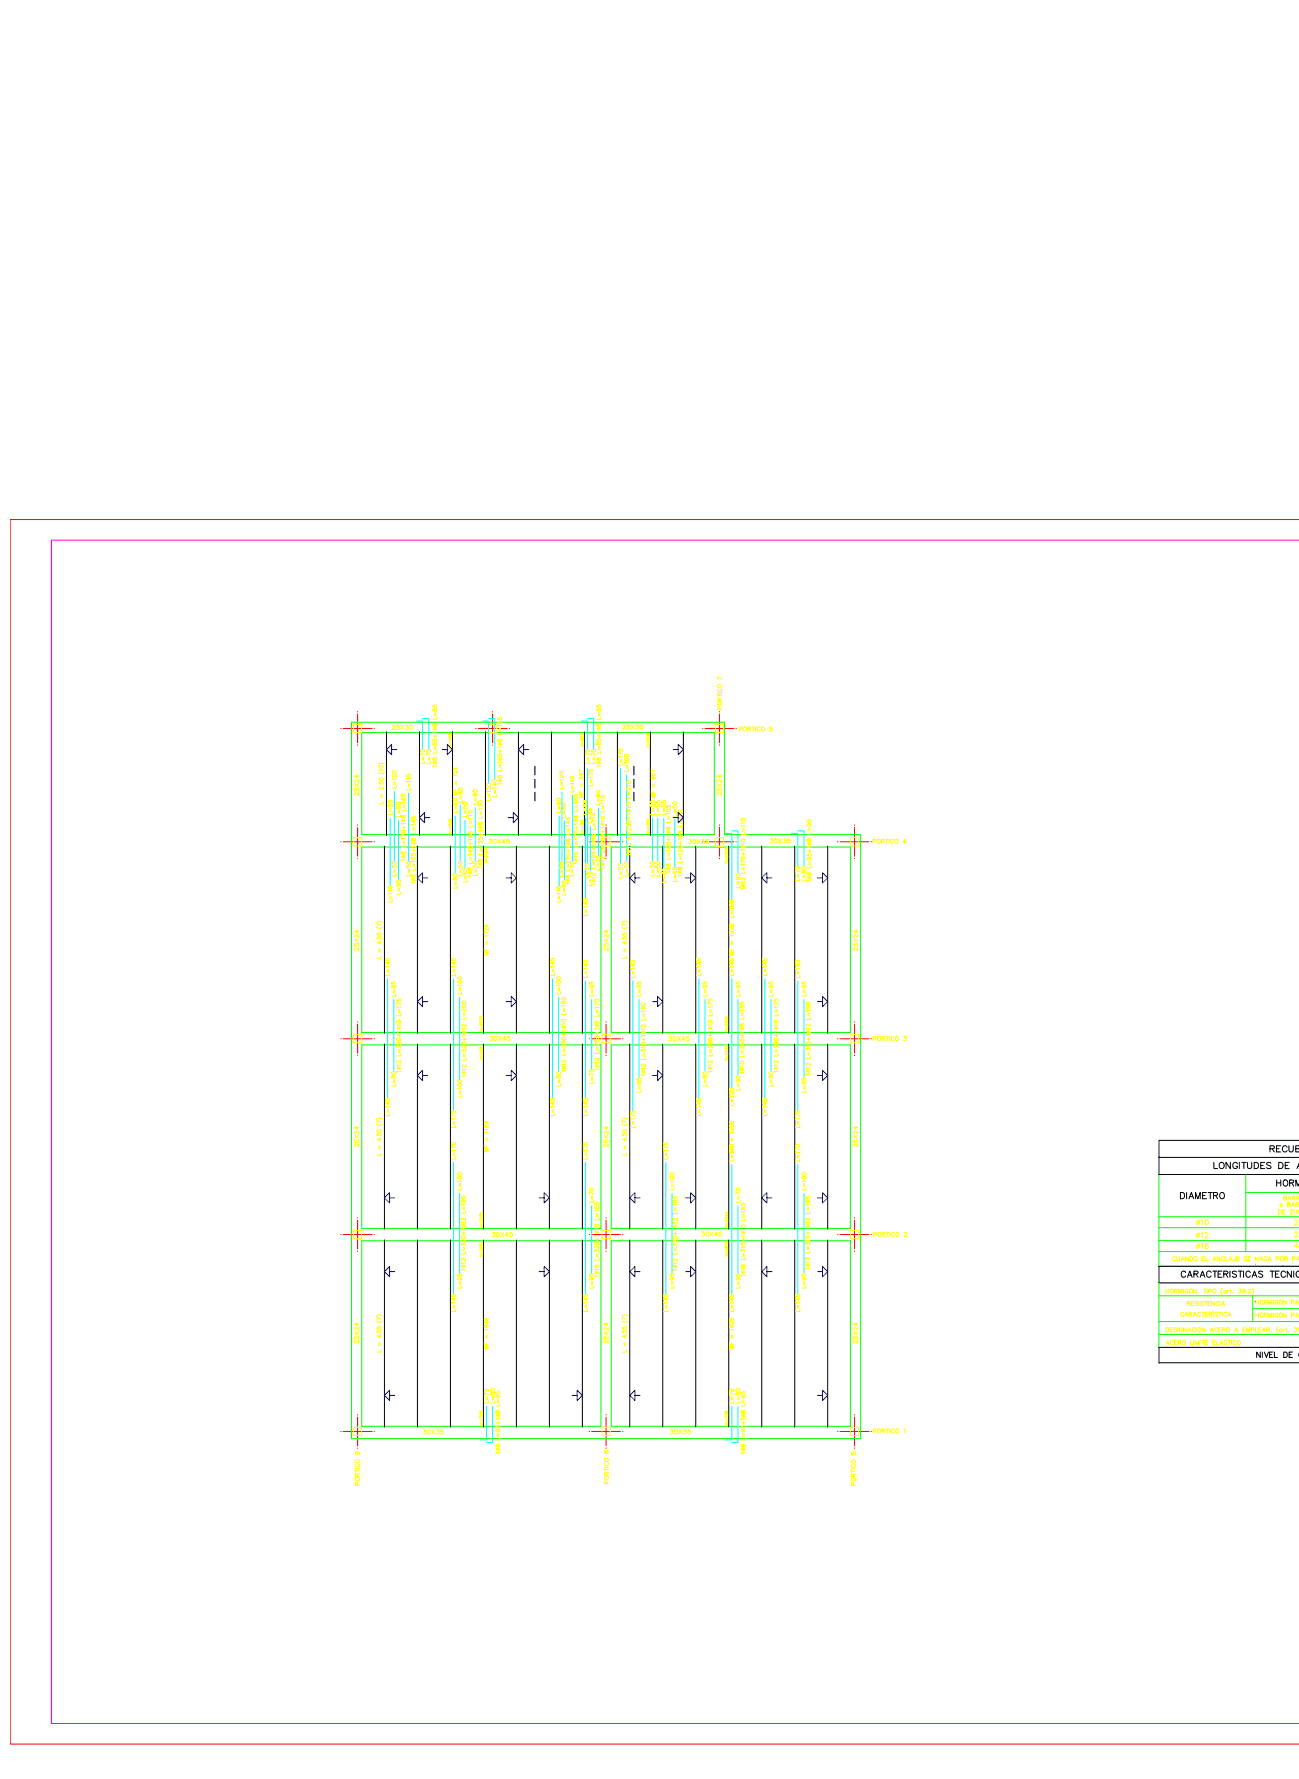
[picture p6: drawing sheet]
<svg xmlns="http://www.w3.org/2000/svg" width="630mm" height="863mm" viewBox="0 0 630 863" stroke-linecap="round" stroke-linejoin="round" font-family="sans-serif">
<g fill="none" stroke="#f00" stroke-width=".49">
<path d="M630 252h-625v594h625M165 353h.1M166 353h14M173 345h.1M173 346v14M181 353h1M231 353h.1M232 353h14M239 345h.1M239 346v14M247 353h.1M341 353h.1"/>
<path d="M342 353h14M349 346v14M173 361v1M239 361v1M349 361v1M165 408h.1M166 408h14M173 400h.1M173 401v14M173 416v1M181 408h1M286 408h.1"/>
<path d="M287 408h14M294 400h.1M294 401v14M294 416v1M302 408h.1M342 408h14M349 400h.1M349 401v14M349 416v1M357 408h.1M406 408h.1M407 408h14"/>
<path d="M414 400h.1M414 401v14M414 416v1M173 496h.1M173 497v14M294 496h.1M294 497v14M414 496h.1M414 497v14M165 504h.1M166 504h14M173 512h.1"/>
<path d="M181 504h1M286 504h.1M287 504h14M294 512h.1M302 504h.1M406 504h.1M407 504h14M414 512h.1M165 599h.1M166 599h14M173 591h.1M173 592v14"/>
<path d="M181 599h1M286 599h.1M287 599h14M294 591h.1M294 592v14M302 599h.1M406 599h.1M407 599h14M414 591h.1M414 592v14M173 607h.1M294 607h.1"/>
<path d="M414 607h.1M165 694h.1M166 694h14M173 686h.1M173 687v14M181 694h1M286 694h.1M287 694h14M294 686h.1M294 687v14M302 694h.1M406 694h.1"/>
<path d="M407 694h14M414 686h.1M414 687v14"/>
</g>
<g fill="none" stroke="#0f0" stroke-width=".49">
<path d="M170 350h181v55h66v293h-247zM237 355h-62v50h171v-50h-105M175 411h116v90h-116zM296 411h116v90h-116zM175 507h116v89h-116zM296 507h116v89h-116zM562 570v44M604 578h26M604 570v37M562 595h68M562 590h68M175 602h116v90h-116z"/>
<path d="M296 602h116v90h-116zM562 602h68M562 607h68M562 622v32M562 629h68M608 635h22M608 629v12M562 647h68M562 641h68"/>
</g>
<g fill="none" stroke="#ff0" stroke-width=".49">
<path d="M171 351h4v4h-4zM210 359l1 1a.7 .7 0 0 1 0-1 .7 .7 0 0 1 1 0 .7 .7 0 0 1 0 1M210 342v1h1a.7 .7 0 0 1 0-1 .7 .7 0 0 1 1 0 .7 .7 0 0 1 0 1M210 351v1l1-1h1v1h-1zM210 344v1h1a.7 .7 0 0 1 0-1 .7 .7 0 0 1 1 0 .7 .7 0 0 1-1 1zM210 353l2 1M210 357h2M211 346v1M211 356v2M212 355h-2M212 348v1h-2M237 351h4v4h-4z"/>
<path d="M241 350v1h1a.7 .7 0 0 1 0-1 .7 .7 0 0 1 1 0 .7 .7 0 0 1 0 1M241 348v1h1a.7 .7 0 0 1 0-1 .7 .7 0 0 1 1 0 .7 .7 0 0 1 0 1M242 359v1l1-2v1a.7 .7 0 0 1 0 1 .7 .7 0 0 1-1-1zM242 353v2M243 353v2M243 355v1h-2M243 352h-2h1M289 359l1 1a.7 .7 0 0 1 0-1 .7 .7 0 0 1 1 0 .7 .7 0 0 1 0 1M289 342v1h1a.7 .7 0 0 1 0-1 .7 .7 0 0 1 1 0 .7 .7 0 0 1 0 1M290 351v1l1-1v1zM290 344v1a.7 .7 0 0 1 1-1 .7 .7 0 0 1 0 1zM290 353l1 1"/>
<path d="M290 357h1M290 346v1M291 356v2M291 346v1M291 355h-2h1M291 348v1h-2M314 356h1h-1h1M314 360v1M315 360v1M315 359l-1 1M315 358l-1 1M315 357h-1v1"/>
<path d="M347 351h4v4h-4zM184 375h1h2M184 371l1-1 2 1M184 379v1h1a.7 .7 0 0 1 0-1 .7 .7 0 0 1 1 0 .7 .7 0 0 1-1 1M186 374h-2M210 368v1l1-1h1v1h-1zM210 360v1h1a.7 .7 0 0 1 0-1 .7 .7 0 0 1 1 1 .7 .7 0 0 1-1 0zM210 370h2M212 372h-2M212 364v1h-2M241 366v1h1a.7 .7 0 0 1 0-1 .7 .7 0 0 1 1 0 .7 .7 0 0 1 0 1M242 360l1 1"/>
<path d="M242 368a.9 .9 0 0 0 0 1 .9 .9 0 0 0 1-1h-1l1 1M242 364h1M242 371v1M243 364v1M243 371v1M243 373v1h-2M243 370h-2h1M243 362h-2l1 1M290 360v1a.7 .7 0 0 1 1-1 .7 .7 0 0 1 0 1zM314 361l1 1h-1M185 385v2M186 381h.1"/>
<path d="M186 389v1h-2M186 382v1l-2-1v1M195 385v1h1a.7 .7 0 0 1 0-1 .7 .7 0 0 1 1 0 .7 .7 0 0 1-1 1M197 399h-2v1M200 396v1a.7 .7 0 0 1 0-1 .7 .7 0 0 1 1 0 .7 .7 0 0 1 0 1M201 398v1l-1-1h2M228 398v2M229 398v2M232 399v1l1-1 1 1a.7 .7 0 0 1-1 0 .7 .7 0 0 1 0-1zM233 394v1M234 396v1h-2M276 398v1h-1h1"/>
<path d="M279 396v1l1-1v1zM279 398h1M279 390v2M280 390v2M280 400h-1M280 392v2h-1M282 399h1zM283 398h-1M292 399l1 1M293 398h-1v1M293 393v1h-1M304 393l2 1"/>
<path d="M304 397h2M305 384v2M305 396v2M306 395h-2M306 392h-2M306 386v1h-2M306 382v1l-2-1v1M306 381h-2v1M315 400v1l-1-1v1M325 398v1h-2M329 393v1h1a.7 .7 0 0 1 0-1 .7 .7 0 0 1 1 0 .7 .7 0 0 1 0 1M330 398v1"/>
<path d="M331 400v1h-2M331 397h-2M331 395h-2v1M361 399h-2l1 1M391 398v1h1a.7 .7 0 0 1 0-1 .7 .7 0 0 1 1 0 .7 .7 0 0 1 0 1M392 399l1 1h-2a1.1 1.1 0 0 1 2-1 1 1 0 0 1 0 2M171 406h4v4h-4zM195 413v1l1-1 1 1a.7 .7 0 0 1-1 0 .7 .7 0 0 1-1 0zM195 415l2 1M195 401h2M196 408v1M196 401v1"/>
<path d="M197 410v1h-2M197 407h-2M197 405h-2v1M200 414v1a.7 .7 0 0 1 0-1 .7 .7 0 0 1 1 0 .7 .7 0 0 1 0 1M200 407v1l1-1v1zM200 408l2 1M200 412h2M200 401v2M201 412v1M201 401v2M202 410h-2v1M202 403v1h-2"/>
<path d="M202 400h-2M227 404h1a.7 .7 0 0 1 0-1 .7 .7 0 0 1 1 1 .7 .7 0 0 1-1 1zM227 405l2 1M227 409h2M228 408v2M228 412v2l-1-1h2M229 415h-2M229 407h-2v1M229 400v1h-2M232 409v-1l1 1a.7 .7 0 0 1 1-1 .6 .6 0 0 1 0 1M232 406v1h1a.7 .7 0 0 1 0-1 .7 .7 0 0 1 1 0 .7 .7 0 0 1 0 1M232 401l2 1"/>
<path d="M232 405h2M233 404v2M234 413v1h-2M234 410h-2v1M234 403h-2M275 407v1l1-1v1zM275 409l1 1M275 413h1M275 402v1M276 412v2M276 402v1M276 411h-1"/>
<path d="M276 404v1h-1M276 400h-1v1M279 402h1M279 408v2M280 401v1M280 408v2M280 410v1h-1M280 407h-1M280 406l-1-1v1M282 403l1 1h-1M282 402v1M283 402v1"/>
<path d="M283 401l-1 1M283 400h-1v1M284 419v1h1a.7 .7 0 0 1 0-1 .7 .7 0 0 1 1 0 .7 .7 0 0 1-1 1M287 408l2 1M287 412h2M288 418v2M288 411v2M289 410h-2M289 407h-2M289 401v1h-2M292 408v-1l1-1v2M292 403h1"/>
<path d="M292 406h4v4h-4zM292 410v2M292 403v1M293 410v2M293 412v1h-1M293 408v1l-1-1v1M293 401h-1v1M304 401v-1l1 1a.7 .7 0 0 1 1-1 .6 .6 0 0 1 0 1M304 412l2 1M305 404v1M306 414h-2v1M306 411h-2v1"/>
<path d="M306 406v1h-2M306 402v1l-2-1v1M314 403l1 1h-1M314 402v1M315 402v1M315 401l-1 1M323 409l1 1a.7 .7 0 0 1 0-1 .7 .7 0 0 1 1 0 .7 .7 0 0 1 0 1M323 401v1l1-1 1 1a.7 .7 0 0 1-1 0zM323 403l2 1M323 407h2M324 414v1M324 406v2"/>
<path d="M325 414v1M325 416v1h-2M325 412h-2l1 1M325 405h-2l1 1M329 403v1l2-1v1h-1zM329 405l2 1M329 409h2M330 415v2M330 408v2M331 417v1h-2M331 414h-2v1M331 412v1l-2-1v1"/>
<path d="M331 407h-2M347 406h4v4h-4zM359 416l1 1a.7 .7 0 0 1 0-1 .7 .7 0 0 1 1 0 .7 .7 0 0 1 0 1M360 410l1 1M360 414h1M360 402v1M361 413v2M361 402v1M361 419h-2l1 1M361 418l-2-1v1M361 412h-2l1 1M361 409h-2l1 1"/>
<path d="M361 404v1h-2M361 401h-2h1M391 414v1h1a.7 .7 0 0 1 0-1 .7 .7 0 0 1 1 0 .7 .7 0 0 1 0 1M392 407v1a.7 .7 0 0 1 1-1 .7 .7 0 0 1 0 1zM392 409l1 1M392 413h1M392 416h1l-1 1h-1a1.1 1.1 0 0 1 2-1 .9 .9 0 0 1 0 1M392 401v2M393 412v2M393 401v2M393 411h-2h1M393 403v2h-2"/>
<path d="M412 406h4v4h-4zM202 428h-2v1M272 436v2h-2M329 421v1l1-1h1v1h-1zM329 423h2M331 425h-2M360 421v1M361 421v1M183 450h1h2M183 447h1h2M183 454v1h1a.6 .6 0 0 1 0-1 .6 .6 0 0 1 1 0 .7 .7 0 0 1-1 1M183 453l1 1a.7 .7 0 0 1 0-1 .7 .7 0 0 1 1 0 .7 .7 0 0 1-1 1"/>
<path d="M184 457v1l-1-1h2M185 456h.1M185 449l-2-1v1M236 457v1M236 448v2l-1-1h2M237 454h-2M237 453l-2-1v1M237 450v1l-2-1v1M302 450h1h2M302 447h1h2M302 454v1h1a.6 .6 0 0 1 0-1 .6 .6 0 0 1 1 0 .7 .7 0 0 1-1 1M302 453l1 1a.7 .7 0 0 1 0-1 .7 .7 0 0 1 1 0 .7 .7 0 0 1-1 1"/>
<path d="M303 457v1l-1-1h2M304 456h.1M304 449l-2-1v1M184 460v2M185 464v1h-2M235 460v1h2M236 461h.1M237 462h-2l2 1h-2h2M303 460v2M304 464v1h-2M193 498l1 1M193 490v1"/>
<path d="M194 490v1M194 497h-2l1 1M194 492v1h-2M194 488h-2l1 1M194 487l-2-1v1M225 491v2M226 499h-2M226 497v1l-1-1h-1l1 1M226 493v1h-2M226 489v2l-1-2-1 1h1M233 499l1 1h-1M233 496h1"/>
<path d="M233 498v1M234 498v1M234 497v1l-1-1v1M234 495l-1-1v1M273 486v1l1-1v1zM273 498l1 1M273 489v2M274 489v2M274 500h-2h1M274 497h-2h1M274 491v1h-2M274 488h-2h1"/>
<path d="M289 495v1l1-1v1zM289 497l1 1M289 490v1M290 490v1M290 499h-2l1 1M290 492v1h-2M290 489h-2h1M290 487l-2-1v2M312 488v1h-1a.9 .9 0 0 1 1-1 .9 .9 0 0 1 1 1M312 492v1M313 499h-2v1M313 497v1l-2-1v1h1"/>
<path d="M313 494v1h-2M313 490h-2v1M344 498l1 1M344 490v1M345 490v1M345 497h-2l1 1M345 492v1h-2M345 488h-2l1 1M345 487l-2-1v1M359 486v1h1a.7 .7 0 0 1 0-1 .7 .7 0 0 1 1 0 .7 .7 0 0 1-1 1M359 497v1l1-1h1v1h-1zM359 488v1h1a.7 .7 0 0 1 0-1 .7 .7 0 0 1 1 0 .7 .7 0 0 1-1 1z"/>
<path d="M359 499h2M360 491v2M361 493v1h-2M361 490h-2M375 485v1h1a.7 .7 0 0 1 0-1 .7 .7 0 0 1 1 0 .7 .7 0 0 1 0 1M376 498l1 1M376 490v1M377 490v1M377 497h-2l1 1M377 492v1h-2M377 488h-2l1 1M377 487l-2-1v1"/>
<path d="M391 500l2 1M392 488a.6 .6 0 0 1 0 1 .7 .7 0 0 1-1-1 1 1 0 0 1 1 0 1 1 0 0 1 1 1M392 491v2M393 499h-2M393 497v1l-1-1h-1l1 1M393 493v1h-2M393 490h-2v1M171 502h4v4h-4zM193 502h1M193 505l1 1-1 1-1-1a1.1 1.1 0 0 1 2-1 1 1 0 0 1 0 2M193 509v2M194 501v2"/>
<path d="M194 509v2M194 517h-2h1M194 514v2l-1-2-1 1 1 1M194 511v1h-2M194 507v1l-1-1-1 1h1M194 500h-2l1 1M224 510v-1l1 1a.7 .7 0 0 1 1-1 .6 .6 0 0 1 0 1M224 520l2 1M224 500l2 1M224 504h2M225 511v2M225 503v2"/>
<path d="M226 519h-2M226 516v2l-1-1h-1l1 1M226 513v1h-2M226 507v2l-1-2-1 1h1M226 502h-2v1M233 513h1l-1 1M233 508v1l1-1h-1l1 1M233 512v1M234 512v1M234 510v1l-1-1v1M234 509l-1 1M234 507h-1v1"/>
<path d="M273 517l1 1M273 502h1M273 505a.6 .6 0 0 1 0 1 .7 .7 0 0 1-1-1 1 1 0 0 1 2 0 1 1 0 0 1 0 1M273 509v1M274 501v2M274 509v1M274 519h-2l1 1M274 516h-2l1 1M274 514v1l-1-1h-1l1 1M274 511v1h-2M274 507v1l-1-1h-1l1 1M288 503l1 1a.7 .7 0 0 1 0-1 .7 .7 0 0 1 1 0 .7 .7 0 0 1 0 1"/>
<path d="M289 504v1l1-1v1zM289 501h1M289 508v1M290 500v2M290 508v1M290 515h-2l1 1M290 513v1l-1-1-1 1h1M290 510v1h-2M290 506v1l-1-1h-1l1 1M292 502h4v4h-4zM311 510v-1h1a.7 .7 0 0 1 1 0 .7 .7 0 0 1 0 1M311 506v1h1a.7 .7 0 0 1 0-1 .7 .7 0 0 1 1 0 .7 .7 0 0 1 0 1"/>
<path d="M311 519l2 1M311 500l2 1M311 504h2M312 511v1M312 503v2M313 518h-2v1M313 516v1l-2-1v1h1M313 513v1h-2M313 508h-2M313 502h-2v1M344 502h1M344 505l1 1-1 1-1-1a1.1 1.1 0 0 1 2-1 1 1 0 0 1 0 2"/>
<path d="M344 509v2M345 501v2M345 509v2M345 517h-2h1M345 514v2l-1-2-1 1 1 1M345 511v1h-2M345 507v1l-1-1-1 1h1M345 500h-2l1 1M359 504v1h1a.7 .7 0 0 1 0-1 .7 .7 0 0 1 1 0 .7 .7 0 0 1-1 1M359 518l2 1M359 506a.9 .9 0 0 0 1 1 .9 .9 0 0 0 1-1 .6 .6 0 0 0-1 0 .6 .6 0 0 0 0 1M359 503h2"/>
<path d="M360 509v2M360 502v1M361 517h-2v1M361 512v1h-2M361 507v2l-2-1v1M361 501h-2M376 518l1 1M376 502h1M376 505l1 1-1 1-1-1a1.1 1.1 0 0 1 2-1 1 1 0 0 1 0 2M376 509v2M377 501v2M377 509v2"/>
<path d="M377 520h-2h1M377 517h-2h1M377 514v2l-1-2-1 1 1 1M377 511v1h-2M377 507v1l-1-1-1 1h1M377 500h-2l1 1M391 510v-1h1a.7 .7 0 0 1 1 0 .7 .7 0 0 1 0 1M391 505v1h1a.7 .7 0 0 1 0-1 .7 .7 0 0 1 1 1M391 519l2 1M391 504h2M392 510v2M392 503v2"/>
<path d="M393 518h-2M393 516v1l-1-1h-1l1 1M393 512v2h-2M393 507h-2v1M393 502h-2M412 502h4v4h-4zM183 545l1 1 2-1M183 543l1-1 2 1M183 550v1h1a.6 .6 0 0 1 0-1 .6 .6 0 0 1 1 0 .7 .7 0 0 1-1 1M184 556v1M184 552v1h-1h2M185 552h.1"/>
<path d="M185 559v1h-2M185 544l-2-1v2M235 555v1h2M235 546v1h1a.6 .6 0 0 1 0-1 .6 .6 0 0 1 1 0 .7 .7 0 0 1-1 1zM236 544v1h-1v-1a1 1 0 0 1 1 0 1 1 0 0 1 1 1M236 552v1M236 556h.1M237 557h-2l2 1h-2h2M237 549h-2v1M237 548h-2M302 545l1 1 2-1M302 543l1-1 2 1"/>
<path d="M302 550v1h1a.6 .6 0 0 1 0-1 .6 .6 0 0 1 1 0 .7 .7 0 0 1-1 1M303 556v1M303 552v1h-1h2M304 552h.1M304 559v1h-2M304 544l-2-1v2M171 597h4v4h-4zM224 580v1h1a.7 .7 0 0 1 0-1 .7 .7 0 0 1 1 0 .7 .7 0 0 1-1 1M224 594l2 1M224 598h2M224 582l1 1h-1a.9 .9 0 0 1 1-1 .9 .9 0 0 1 0 1M225 585v2"/>
<path d="M225 597v2M226 596h-2v1M226 593h-2M226 591v1l-2-1v1M226 587v1h-2M226 584h-2v1M233 594l1 1h-1M233 593v1M234 593v1M234 592h-1M234 590v1l-1-1v1M234 588h-1v1"/>
<path d="M289 597l1 1M289 588v2M290 588v2M290 599h-2l1 1M290 596h-2l1 1M290 591v1h-2M290 587h-2l1 1M292 597h4v4h-4zM326 580v1h1a.7 .7 0 0 1 0-1 .7 .7 0 0 1 1 1 .7 .7 0 0 1 0 1M327 594l1 1M327 598h1M327 582a.6 .6 0 0 1 0 1 .6 .6 0 0 1-1 0 1.1 1.1 0 0 1 2-1 1 1 0 0 1 0 1"/>
<path d="M327 586v1M328 597v2M328 586v1M328 596h-2l1 1M328 593h-2l1 1M328 591v1l-1-1h-1l1 1M328 588v1h-2M328 584h-2l1 1M360 598h1M360 586a.9 .9 0 0 0 0 1 .9 .9 0 0 0 1-1h-1l1 1M360 589v1M361 589v1"/>
<path d="M361 599h-2l1 1M361 596h-2l1 1M361 591v1h-2M361 588h-2h1M391 600l1 1a.7 .7 0 0 1 0-1 .7 .7 0 0 1 1 0 .7 .7 0 0 1-1 1M391 580v1h1a.7 .7 0 0 1 0-1 .7 .7 0 0 1 1 1 .7 .7 0 0 1-1 1M391 594l2 1M391 598h2M391 582h1a.6 .6 0 0 1 0 1 .6 .6 0 0 1-1 0 1 1 0 0 1 1-1 1 1 0 0 1 1 1M392 585v2M392 597v2M393 596h-2v1"/>
<path d="M393 593h-2M393 591v1l-2-1v1M393 587v2h-2M393 584h-2v1M412 597h4v4h-4zM582 592l-1 2M582 598l-1 2M583 592v2M583 598v2M585 598h1l-2 2h2M620 587h1v2h-1zM622 588h1"/>
<path d="M623 587h-1v2h1M626 587h1l-1 2h1M628 587v2h1v-2M628 592h1l-1 2h2M628 598l1-1v1l-1 2h2M630 587v2M224 604v-1l1 1v-1a.7 .7 0 0 1 1 0 .7 .7 0 0 1-1 1M224 614l2 1M225 605v2M226 613h-2M226 610v2l-2-2v1v1M226 607v1h-2"/>
<path d="M226 601v1l-2-1v1M233 609h1l-1 1M233 605h1v1M233 604h1M233 607v1M234 607v1M234 606v1l-1-1v1M234 603l-1-1v1M288 607v-1l1 1a.7 .7 0 0 1 1-1 .6 .6 0 0 1 0 1M289 614a.9 .9 0 0 0 0 1 .9 .9 0 0 0 1-1h-1l1 1M289 601h1M289 608v2"/>
<path d="M290 600v2M290 608v2M290 610v1h-2M290 604v2l-1-2-1 1 1 1M326 604v-1l1 1a.7 .7 0 0 1 1-1 .6 .6 0 0 1 0 1M327 614l1 1M327 605v2M328 605v2M328 613h-2h1M328 611v1l-1-1h-1l1 1M328 607v1h-2M328 601v2l-1-2-1 1 1 1"/>
<path d="M359 607v-1l1 1v-1a.7 .7 0 0 1 1 0 .7 .7 0 0 1 0 1M359 603v1h1a.7 .7 0 0 1 0-1 .7 .7 0 0 1 1 0 .7 .7 0 0 1 0 1M360 613v1a.9 .9 0 0 0 1 0h-1h1M360 601h1M360 608v2M361 601v1M361 608v2M361 610v1h-2M361 605h-2h1M391 604v-1h1a.6 .6 0 0 1 1 0 .7 .7 0 0 1-1 1M391 613l2 1M392 605v1"/>
<path d="M393 612h-2v1M393 610v1l-2-1v1M393 607v1h-2M393 602h-2M570 610a.7 .7 0 0 0-1 0 .8 .8 0 0 0 0 1 .8 .8 0 0 0 1 0M571 610v2l1-1v-1M573 612l1-2v2M573 611h1M576 610v2l-1-2v2M577 610h1v1l-1 1zM582 603l-1 3M583 604v-1v3"/>
<path d="M583 610h1M584 610h-1v2h1M585 610v2h1M586 604v-1a1.1 1.1 0 0 0-2 1 1.1 1.1 0 0 0 2 1 .8 .8 0 0 0 0-1 .8 .8 0 0 0-1 1M588 612l1-2 1 2M589 611h1M592 610v2l-2-2v2M594 610a.7 .7 0 0 0-1 0 .7 .7 0 0 0-1 0 .8 .8 0 0 0 1 1 .8 .8 0 0 0 1 0M594 610v2h2M596 612l1-2 1 2M596 611h1M599 610v1h-1"/>
<path d="M600 610h1M601 610h-1v2h1M605 610h-2l2 1-1 1-1-1M605 610h1M607 610h-2v2h2M609 610h1M609 610v2M610 610v2M611 612l1-2 1 2M611 611h1M615 610a.7 .7 0 0 0-1 0 .7 .7 0 0 0-1 0 .8 .8 0 0 0 0 1 .8 .8 0 0 0 1 0M615 612l1-2 1 2"/>
<path d="M615 611h1M619 611l1-1h-1v2M623 610h1h-1v2M624 610v2M627 611l1-1h-1v2M629 611h1M630 605h-2l1-2v2M630 611v-1l-1 2M183 638h1h2M185 640l-2-1v1M235 639v1a.9 .9 0 0 0 1 0 .9 .9 0 0 0 1 0h-1M302 638h1h2"/>
<path d="M304 640l-2-1v1M566 625v2M566 626h1M567 625v2M570 626h1v-1h-1v2M570 626l1 1M572 627v-2l1 2v-2v2M574 625v2M574 637a.7 .7 0 0 0-1-1 .7 .7 0 0 0 0 1 .8 .8 0 0 0 0 1 .8 .8 0 0 0 1 0M575 638v-2l1 2M575 638h1M576 632h1v-1h-1v2"/>
<path d="M576 626a.7 .7 0 0 0-1-1 .7 .7 0 0 0 0 1 .8 .8 0 0 0 0 1 .8 .8 0 0 0 1 0M576 632l1 1M577 637h1l-1-1v2M577 637l1 1M578 632h1M579 638l1-2v2M579 631h-1v2h1M579 638h1M580 625v2l-1-2v2M581 632h-1l1 1h-1M581 627h.1M581 631v2"/>
<path d="M582 637a.7 .7 0 0 0-1-1 .7 .7 0 0 0 0 1 .8 .8 0 0 0 0 1 .8 .8 0 0 0 1 0M583 636h1M584 632h-2l2 1h-1h-1M584 636v2M584 625h1M584 631h1M584 625v2M585 637h.1M585 631v2M586 625v2M586 636h-1v2h1M586 632h1"/>
<path d="M586 626h1l1-1h-2v2M586 637h2l-2-1v2M587 631h-1v2h1M587 637l1 1M589 636l-1 2M589 631v2l-1-2v2M591 637h-2l2 1h-1h-1M591 636h1M591 632a.7 .7 0 0 0-1-1 .7 .7 0 0 0 0 1 .7 .7 0 0 0 0 1 .7 .7 0 0 0 1 0M592 631v2M592 636v2M593 633v-2l1 2"/>
<path d="M593 633h1M593 636v2M593 625l-1 1 1 2M595 626a.6 .6 0 0 0-1 0 .6 .6 0 0 0 0 1 .6 .6 0 0 0 1 0M595 626v1M595 637a.7 .7 0 0 0-1-1 .7 .7 0 0 0 0 1 .8 .8 0 0 0 0 1 .8 .8 0 0 0 1 0M596 638v-2l1 2M596 638h1M596 626l-1 1M597 626h.1M597 625v2M598 627h.1"/>
<path d="M601 625h1l-1 1a.7 .7 0 0 1 1 1 .7 .7 0 0 1-1 0M604 626a.6 .6 0 0 1-1 0 .6 .6 0 0 1 1 0v1h-1M605 627h.1M606 626v-1l1 1-2 1h2M607 625l1 1-1 2M609 637v2M609 638h1M610 637v2M613 638l2-1h-2v2M614 638l1 1M615 639v-2l1 2 1-2v2M618 637v2"/>
<path d="M620 637a.7 .7 0 0 0-1 0 .7 .7 0 0 0-1 1 .7 .7 0 0 0 1 1 .7 .7 0 0 0 1-1h-1M624 637v2l-2-2v2M626 638h2v-1h-2v2M628 639l1-2 1 2M629 638h1M183 641h1h2M183 645v1h1a.7 .7 0 0 1 0-1 .7 .7 0 0 1 1 0 .7 .7 0 0 1-1 1M183 644l1 1a.6 .6 0 0 1 0-1 .6 .6 0 0 1 1 0 .7 .7 0 0 1-1 1M184 651v2M184 648v1l-1-1h2M185 647h.1M185 655v1h-2"/>
<path d="M235 651v1h2M235 643v1h1a.7 .7 0 0 1 0-1 .7 .7 0 0 1 1 0 .7 .7 0 0 1-1 1zM236 648v1M236 652h.1M236 641v1l-1-1h2M237 653h-2l2 1h-2h2M237 645h-2M302 641h1h2M302 645v1h1a.7 .7 0 0 1 0-1 .7 .7 0 0 1 1 0 .7 .7 0 0 1-1 1M302 644l1 1a.6 .6 0 0 1 0-1 .6 .6 0 0 1 1 0 .7 .7 0 0 1-1 1M303 651v2M303 648v1l-1-1h2"/>
<path d="M304 647h.1M304 655v1h-2M566 644h1v2h-1zM568 645h.1M569 644h-1v2h1M571 644h-2l2 1-1 1h-1M571 644v2M573 644a.7 .7 0 0 0-1 1 .8 .8 0 0 0 0 1 .8 .8 0 0 0 1 0v-1M575 644v2l-1-2v2M576 646l1-2 1 2M576 645h1M580 644a.7 .7 0 0 0-1 0 .7 .7 0 0 0-1 1 .8 .8 0 0 0 1 1 .8 .8 0 0 0 1 0"/>
<path d="M580 644v2M584 644v2l-1-2v2M587 646l1-2 1 2M587 645h1M591 644a.7 .7 0 0 0-1 0 .7 .7 0 0 0-1 1 .8 .8 0 0 0 0 1 .8 .8 0 0 0 1 0h1M591 645h1M592 644h-1v2h1M593 645l1-1h-1v2M594 645v1M599 646l1-2v2M599 645h1M603 645h1"/>
<path d="M604 644h-1v2h1M605 646v-2v2l1-2v2M607 645h1v-1h-1v2M609 644v2h1M611 645h.1M612 644h-1v2h1M612 646l1-2 1 2M613 645h1M614 645l2-1h-2v2M615 645l1 1M617 646h.1M620 644l-1 1 1 2"/>
<path d="M622 645a.6 .6 0 0 0-1 0 .6 .6 0 0 0 0 1 .6 .6 0 0 0 1 0M622 645v1M623 645h-1M624 645h.1M624 644v2M625 646h.1M628 644h1l-1 1a.7 .7 0 0 1 1 1 .7 .7 0 0 1-1 0M630 644v2M171 692h4v4h-4zM233 690l1 1h-1M233 685l1-1v1zM233 689v1"/>
<path d="M234 686v1l-1-1h1M234 689v1M234 688l-1 1M234 687h-1v1M240 692v1h1a.7 .7 0 0 1 0-1 .7 .7 0 0 1 1 0 .7 .7 0 0 1 0 1M241 684v1a.7 .7 0 0 1 1-1 .7 .7 0 0 1 0 1zM241 686l1 1M241 690h1M241 693l1 1h-1h-1a1.1 1.1 0 0 1 2-1 .9 .9 0 0 1 0 1M241 695v2M242 689v2M242 695v2"/>
<path d="M242 697v1h-2M242 688h-2l1 1M292 692h4v4h-4zM359 692v1h1a.7 .7 0 0 1 0-1 .7 .7 0 0 1 1 0 .7 .7 0 0 1 0 1M360 684v1a.7 .7 0 0 1 1-1 .7 .7 0 0 1 0 1zM360 686l1 1M360 690h1M360 693l1 1h-1h-1a1.1 1.1 0 0 1 2-1 .9 .9 0 0 1 0 1M360 695v2M361 689v2M361 695v2M361 697v1h-2"/>
<path d="M361 688h-2l1 1M412 692h4v4h-4zM241 701v1a.7 .7 0 0 1 1-1 .7 .7 0 0 1 0 1zM241 703h1M242 705h-2h1M360 701v1a.7 .7 0 0 1 1-1 .7 .7 0 0 1 0 1zM360 703h1M361 705h-2h1"/>
<circle cx="211" cy="353" r=".7"/>
<circle cx="290" cy="353" r=".7"/>
<circle cx="185" cy="378" r=".9"/>
<circle cx="185" cy="372" r=".9"/>
<circle cx="242" cy="361" r=".7"/>
<circle cx="305" cy="379" r=".9"/>
<circle cx="271" cy="388" r=".8"/>
<circle cx="279" cy="398" r=".6"/>
<circle cx="292" cy="397" r=".8"/>
<circle cx="292" cy="400" r=".6"/>
<circle cx="305" cy="390" r=".9"/>
<circle cx="305" cy="399" r=".9"/>
<circle cx="305" cy="393" r=".7"/>
<circle cx="314" cy="399" r=".6"/>
<circle cx="360" cy="398" r=".9"/>
<circle cx="196" cy="403" r=".9"/>
<circle cx="196" cy="416" r=".6"/>
<circle cx="201" cy="409" r=".6"/>
<circle cx="228" cy="411" r=".9"/>
<circle cx="228" cy="406" r=".6"/>
<circle cx="233" cy="401" r=".7"/>
<circle cx="275" cy="415" r=".8"/>
<circle cx="276" cy="409" r=".6"/>
<circle cx="279" cy="414" r=".8"/>
<circle cx="279" cy="404" r=".8"/>
<circle cx="288" cy="405" r=".8"/>
<circle cx="288" cy="408" r=".6"/>
<circle cx="292" cy="405" r=".8"/>
<circle cx="305" cy="410" r=".9"/>
<circle cx="305" cy="413" r=".7"/>
<circle cx="319" cy="419" r=".9"/>
<circle cx="324" cy="411" r=".9"/>
<circle cx="324" cy="404" r=".7"/>
<circle cx="330" cy="411" r=".9"/>
<circle cx="330" cy="405" r=".6"/>
<circle cx="360" cy="408" r=".9"/>
<circle cx="360" cy="411" r=".6"/>
<circle cx="392" cy="409" r=".6"/>
<circle cx="193" cy="496" r=".9"/>
<circle cx="193" cy="499" r=".6"/>
<circle cx="225" cy="488" r=".9"/>
<circle cx="225" cy="486" r=".9"/>
<circle cx="233" cy="493" r=".6"/>
<circle cx="273" cy="484" r=".9"/>
<circle cx="273" cy="495" r=".9"/>
<circle cx="273" cy="498" r=".6"/>
<circle cx="289" cy="498" r=".6"/>
<circle cx="312" cy="487" r=".9"/>
<circle cx="344" cy="496" r=".9"/>
<circle cx="344" cy="499" r=".6"/>
<circle cx="360" cy="499" r=".7"/>
<circle cx="376" cy="496" r=".9"/>
<circle cx="376" cy="499" r=".6"/>
<circle cx="392" cy="487" r=".9"/>
<circle cx="193" cy="504" r=".9"/>
<circle cx="225" cy="506" r=".9"/>
<circle cx="225" cy="501" r=".6"/>
<circle cx="273" cy="504" r=".9"/>
<circle cx="312" cy="520" r=".6"/>
<circle cx="312" cy="501" r=".7"/>
<circle cx="344" cy="504" r=".9"/>
<circle cx="360" cy="515" r=".9"/>
<circle cx="360" cy="519" r=".6"/>
<circle cx="376" cy="504" r=".9"/>
<circle cx="392" cy="500" r=".6"/>
<circle cx="392" cy="520" r=".6"/>
<circle cx="225" cy="520" r=".6"/>
<circle cx="184" cy="549" r=".9"/>
<circle cx="303" cy="549" r=".9"/>
<circle cx="225" cy="595" r=".6"/>
<circle cx="233" cy="589" r=".6"/>
<circle cx="289" cy="595" r=".9"/>
<circle cx="289" cy="598" r=".6"/>
<circle cx="327" cy="595" r=".6"/>
<circle cx="360" cy="595" r=".9"/>
<circle cx="360" cy="598" r=".7"/>
<circle cx="392" cy="595" r=".6"/>
<circle cx="581" cy="593" r=".8"/>
<circle cx="581" cy="599" r=".8"/>
<circle cx="585" cy="593" r="1.1"/>
<circle cx="225" cy="600" r=".9"/>
<circle cx="225" cy="614" r=".6"/>
<circle cx="289" cy="603" r=".9"/>
<circle cx="327" cy="600" r=".9"/>
<circle cx="327" cy="614" r=".6"/>
<circle cx="392" cy="614" r=".6"/>
<circle cx="580" cy="610" r=".9"/>
<circle cx="581" cy="604" r=".8"/>
<circle cx="622" cy="610" r=".9"/>
<circle cx="568" cy="626" r=".9"/>
<circle cx="578" cy="626" r=".9"/>
<circle cx="589" cy="626" r=".9"/>
<circle cx="612" cy="638" r=".9"/>
<circle cx="621" cy="638" r=".9"/>
<circle cx="582" cy="645" r=".9"/>
<circle cx="596" cy="645" r=".9"/>
<circle cx="241" cy="687" r=".6"/>
<circle cx="360" cy="687" r=".6"/>
<circle cx="241" cy="703" r=".7"/>
<circle cx="360" cy="703" r=".7"/>
</g>
<g fill="none" stroke="#000" stroke-width=".49">
<path d="M187 355v50M203 355v50M219 355v50M235 355v50M251 355v50M267 355v50M283 355v50M299 355v50M315 355v50M331 355v50M259 372v4M259 378v4"/>
<path d="M307 378v4M259 384v4M307 384v4M186 410v91M202 410v91M218 410v91M234 410v91M250 410v91M266 410v91M282 410v91M305 410v91M321 410v91"/>
<path d="M337 410v91M353 410v91M369 410v91M385 410v91M401 410v91M186 506v90M202 506v90M218 506v90M234 506v90M250 506v90M266 506v90M282 506v90"/>
<path d="M305 506v90M321 506v90M337 506v90M353 506v90M369 506v90M385 506v90M401 506v90M616 557h2v-1h-2v3M617 557l1 2M619 557h1M621 556h-2v3h2M624 556a1.3 1.3 0 0 0-1 0 1.3 1.3 0 0 0-1 2 1.2 1.2 0 0 0 1 1 1.2 1.2 0 0 0 1-1"/>
<path d="M625 556v2l1 1 1-1v-2M630 557h.1M630 553h-68v17h68M630 556h-2v3h2M630 557h-2M562 561h68M589 564v3h2M597 564v3l-2-3v3M600 565a1.2 1.2 0 0 0-1-1 1.2 1.2 0 0 0-1 1 1.3 1.3 0 0 0 0 2 1.3 1.3 0 0 0 2-1h-1M601 564v3M602 564h2M603 564v3"/>
<path d="M605 564v2l1 1 1-1v-2M608 564h1a1.6 1.6 0 0 1 1 1 1.6 1.6 0 0 1-1 2h-1zM611 565h2M613 564h-2v3h2M616 564h-2l2 2v1l-2-1M619 572v3M619 574h2M620 564h1a1.6 1.6 0 0 1 1 1 1.6 1.6 0 0 1-1 2h-1zM621 572v3M623 565h2M625 564h-2v3h2M626 574h1v-1l-1-1v3"/>
<path d="M627 574l1 1M630 566h.1M630 574v1l-1-3v3M630 564l-1 3M186 601v91M202 601v91M218 601v91M234 601v91M250 601v91M266 601v91M282 601v91M305 601v91"/>
<path d="M321 601v91M337 601v91M353 601v91M369 601v91M385 601v91M401 601v91M575 617a1.1 1.1 0 0 0-1 0 1.1 1.1 0 0 0-1 1 1.1 1.1 0 0 0 1 2 1.1 1.1 0 0 0 1-1M576 620l1-3 1 3M576 619h2M579 618h2v-1h-2v3M580 618l1 2M582 620l1-3 1 3"/>
<path d="M583 619h1M587 617a1.1 1.1 0 0 0-1 0 1.1 1.1 0 0 0-1 1 1.1 1.1 0 0 0 1 2 1.1 1.1 0 0 0 1-1M588 617h2M589 617v3M591 618h1M593 617h-2v3h2M594 618h1v-1h-1v3M595 618l1 2M597 617v3M600 617h-1h-1l2 2-1 1-1-1M601 617h2M602 617v3"/>
<path d="M603 617v3M606 617a1.1 1.1 0 0 0-1 0 1.1 1.1 0 0 0-1 1 1.1 1.1 0 0 0 1 2 1.1 1.1 0 0 0 1-1M607 620l1-3 2 3M608 619h1M612 617h-2l2 2v1l-2-1M616 617h2M617 617v3M619 618h1M620 617h-1v3h1M623 617a1.1 1.1 0 0 0-1 0 1.1 1.1 0 0 0-1 1 1.1 1.1 0 0 0 1 2 1.1 1.1 0 0 0 1-1M626 617v3l-2-3v3M628 617v3"/>
<path d="M630 617a1.5 1.5 0 0 0-1 1 1.5 1.5 0 0 0 1 2M630 614h-68v8h68M611 656v2l-1-2v2M612 656v2M613 656l1 2 1-2M616 657h1M617 656h-1v2h1M618 656v2h2M623 656h1a1.4 1.4 0 0 1 0 1 1.4 1.4 0 0 1 0 1h-1zM625 657h1M627 656h-2v2h2M630 657v1"/>
<path d="M630 654h-68v7h68"/>
<circle cx="593" cy="565" r="1.4"/>
<circle cx="624" cy="574" r="1.4"/>
</g>
<g fill="none" stroke="#0ff" stroke-width=".49">
<path d="M202 350h3v14M205 349h3v15M234 350h3v30M237 349h3v29M282 350h3v14M285 349h3v15M285 373v46M301 373v46M304 376v42M189 397v33M191 384v34M193 398v29"/>
<path d="M198 385v33M221 396v28M223 391v27M226 398v23M231 392v26M271 396v34M273 384v34M274 398v29M278 386v32M284 397v39M290 392v23M316 397v21"/>
<path d="M319 397v21M322 397v24M327 398v23M286 401v22M352 404h3v33M355 403h3v21M384 404h3v16M387 403h3v17M188 475v58M220 475v64M268 475v58M284 476v57"/>
<path d="M307 476v63M339 475v58M355 475v53M371 475v58M387 476v63M191 485v35M223 484v40M271 484v36M287 485v34M310 485v38M342 485v35M358 485v37"/>
<path d="M374 485v35M390 485v38M220 564v64M223 579v39M284 564v64M323 564v64M326 579v39M355 565v63M387 565v63M390 579v39M287 585v33M358 585v33"/>
<path d="M630 614h-68h68M236 682v16h-3M239 682v18h-3M355 682v16h-3M358 682v18h-3"/>
</g>
<g fill="none" stroke="#00f" stroke-width=".49">
<path d="M190 364v-3l-3 3 3 2v-2h2M214 364h3v-3l2 3-2 2v-2M254 364v-3l-3 3 3 2v-2h2M326 364h3v-3l2 3-2 2v-2M206 397v-3l-3 3 3 2v-2h2M246 397h3v-3l2 3-2 2v-2M326 397h3v-3l2 3-2 2v-2M205 426v-3l-3 3 3 2v-2h2M245 426h3v-3l2 3-2 2v-2M308 426v-3l-3 3 3 2v-2h2M332 426h3v-3l2 3-2 2v-2M372 426v-3l-3 3 3 2v-2h2"/>
<path d="M396 426h3v-3l2 3-2 2v-2M205 486v-3l-3 3 3 2v-2h2M245 486h3v-3l2 3-2 2v-2M316 486h3v-3l2 3-2 2v-2M396 486h3v-3l2 3-2 2v-2M205 522v-3l-3 3 3 2v-2h2M245 522h3v-3l2 3-2 2v-2M316 522h3v-3l2 3-2 2v-2M396 522h3v-3l2 3-2 2v-2M189 581v-3l-3 3 3 2v-2h2M261 581h3v-3l2 3-2 2v-2M308 581v-3l-3 3 3 2v-2h2"/>
<path d="M332 581h3v-3l2 3-2 2v-2M372 581v-3l-3 3 3 2v-2h2M396 581h3v-3l2 3-2 2v-2M189 617v-3l-3 3 3 2v-2h2M261 617h3v-3l2 3-2 2v-2M308 617v-3l-3 3 3 2v-2h2M332 617h3v-3l2 3-2 2v-2M372 617v-3l-3 3 3 2v-2h2M396 617h3v-3l2 3-2 2v-2M609 613h.1M622 614h.1M189 677v-3l-3 3 3 2v-2h2"/>
<path d="M277 677h3v-3l2 3-2 2v-2M308 677v-3l-3 3 3 2v-2h2M396 677h3v-3l2 3-2 2v-2"/>
</g>
<path d="M630 262h-605v574h605" fill="none" stroke="#f0f" stroke-width=".49"/>
<text font-size="6.6" x="571" y="583">DIAMETRO</text>
<g font-size="5.3" fill="#ff0">
<text x="351" y="345" transform="rotate(-90 351 345)">PORTICO 7</text>
<text x="301" y="355">25X30</text>
<text x="357" y="356">PORTICO 5</text>
<text x="210" y="371" transform="rotate(-90 210 371)">L=70</text>
<text x="287" y="371" transform="rotate(-90 287 371)">L=70</text>
<text x="290" y="371" transform="rotate(-90 290 371)">L=70</text>
<text x="306" y="375" transform="rotate(-90 306 375)">L=160</text>
<text x="193" y="383" transform="rotate(-90 193 383)">L=120</text>
<text x="289" y="382" transform="rotate(-90 289 382)">L=175</text>
<text x="175" y="387" transform="rotate(-90 175 387)">25X24</text>
<text x="239" y="389" transform="rotate(-90 239 389)">L=150</text>
<text x="242" y="388" transform="rotate(-90 242 388)">L=140</text>
<text x="319" y="388" transform="rotate(-90 319 388)">MF = 867</text>
<text x="351" y="387" transform="rotate(-90 351 387)">25X24</text>
<text x="232" y="391" transform="rotate(-90 232 391)">L=80</text>
<text x="191" y="396" transform="rotate(-90 191 396)">L=55</text>
<text x="228" y="397" transform="rotate(-90 228 397)">L=50</text>
<text x="324" y="397" transform="rotate(-90 324 397)">L=55</text>
<text x="333" y="411">30X35</text>
<text x="372" y="410">30X35</text>
<text x="232" y="426" transform="rotate(-90 232 426)">L=50</text>
<text x="193" y="426" transform="rotate(-90 193 426)">L=50</text>
<text x="306" y="426" transform="rotate(-90 306 426)">L=50</text>
<text x="324" y="429" transform="rotate(-90 324 429)">L=65</text>
<text x="360" y="432" transform="rotate(-90 360 432)">L=95</text>
<text x="392" y="429" transform="rotate(-90 392 429)">L=80</text>
<text x="191" y="439" transform="rotate(-90 191 439)">L=110</text>
<text x="357" y="446" transform="rotate(-90 357 446)">L=160</text>
<text x="175" y="462" transform="rotate(-90 175 462)">25X24</text>
<text x="296" y="462" transform="rotate(-90 296 462)">25X24</text>
<text x="417" y="462" transform="rotate(-90 417 462)">25X24</text>
<text x="222" y="474" transform="rotate(-90 222 474)">L=145</text>
<text x="270" y="474" transform="rotate(-90 270 474)">L=145</text>
<text x="341" y="474" transform="rotate(-90 341 474)">L=145</text>
<text x="357" y="474" transform="rotate(-90 357 474)">L=145</text>
<text x="373" y="474" transform="rotate(-90 373 474)">L=145</text>
<text x="193" y="484" transform="rotate(-90 193 484)">L=95</text>
<text x="289" y="484" transform="rotate(-90 289 484)">L=95</text>
<text x="312" y="484" transform="rotate(-90 312 484)">L=95</text>
<text x="344" y="484" transform="rotate(-90 344 484)">L=95</text>
<text x="360" y="484" transform="rotate(-90 360 484)">L=95</text>
<text x="392" y="484" transform="rotate(-90 392 484)">L=95</text>
<text x="236" y="506">30X45</text>
<text x="289" y="527" transform="rotate(-90 289 527)">L=75</text>
<text x="193" y="528" transform="rotate(-90 193 528)">L=80</text>
<text x="312" y="531" transform="rotate(-90 312 531)">L=95</text>
<text x="344" y="528" transform="rotate(-90 344 528)">L=80</text>
<text x="360" y="530" transform="rotate(-90 360 530)">L=90</text>
<text x="392" y="531" transform="rotate(-90 392 531)">L=95</text>
<text x="357" y="537" transform="rotate(-90 357 537)">L=120</text>
<text x="270" y="542" transform="rotate(-90 270 542)">L=145</text>
<text x="341" y="542" transform="rotate(-90 341 542)">L=145</text>
<text x="373" y="542" transform="rotate(-90 373 542)">L=145</text>
<text x="222" y="548" transform="rotate(-90 222 548)">L=175</text>
<text x="175" y="557" transform="rotate(-90 175 557)">25X24</text>
<text x="296" y="557" transform="rotate(-90 296 557)">25X24</text>
<text x="417" y="557" transform="rotate(-90 417 557)">25X24</text>
<text x="222" y="563" transform="rotate(-90 222 563)">L=175</text>
<text x="325" y="563" transform="rotate(-90 325 563)">L=175</text>
<text x="357" y="564" transform="rotate(-90 357 564)">L=170</text>
<text x="392" y="578" transform="rotate(-90 392 578)">L=100</text>
<text x="289" y="585" transform="rotate(-90 289 585)">L=70</text>
<text x="360" y="585" transform="rotate(-90 360 585)">L=70</text>
<text x="621" y="583">BARRAS DE PILARES</text>
<text x="237" y="601">30X45</text>
<text x="339" y="601">30X45</text>
<text x="423" y="601">PORTICO 2</text>
<text x="289" y="626" transform="rotate(-90 289 626)">L=95</text>
<text x="360" y="626" transform="rotate(-90 360 626)">L=95</text>
<text x="392" y="626" transform="rotate(-90 392 626)">L=95</text>
<text x="222" y="637" transform="rotate(-90 222 637)">L=145</text>
<text x="325" y="637" transform="rotate(-90 325 637)">L=145</text>
<text x="357" y="637" transform="rotate(-90 357 637)">L=145</text>
<text x="175" y="653" transform="rotate(-90 175 653)">25X24</text>
<text x="296" y="653" transform="rotate(-90 296 653)">25X24</text>
<text x="417" y="653" transform="rotate(-90 417 653)">25X24</text>
<text x="241" y="682" transform="rotate(-90 241 682)">L=80</text>
<text x="357" y="682" transform="rotate(-90 357 682)">L=79</text>
<text x="360" y="682" transform="rotate(-90 360 682)">L=80</text>
<text x="204" y="697">30X35</text>
<text x="324" y="697">30X35</text>
<text x="422" y="696">PORTICO 1</text>
<text x="175" y="721" transform="rotate(-90 175 721)">PORTICO 9</text>
<text x="416" y="722" transform="rotate(-90 416 722)">PORTICO 6</text>
</g>
<text font-size="5.3" fill="#00f" x="608" y="634">HORMIGON PARA SOLERAS</text>
<g font-size="4.9" fill="#ff0">
<text x="189" y="355">25X30</text>
<text x="207" y="371" transform="rotate(-90 207 371)">L=70</text>
<text x="303" y="373" transform="rotate(-90 303 373)">L=175</text>
<text x="274" y="384" transform="rotate(-90 274 384)">L=120</text>
<text x="200" y="385" transform="rotate(-90 200 385)">L=115</text>
<text x="223" y="387" transform="rotate(-90 223 387)">MF = 724</text>
<text x="284" y="388" transform="rotate(-90 284 388)">MF = 547</text>
<text x="223" y="395" transform="rotate(-90 223 395)">L=60</text>
<text x="225" y="391" transform="rotate(-90 225 391)">L=85</text>
<text x="292" y="392" transform="rotate(-90 292 392)">L=80</text>
<text x="195" y="397" transform="rotate(-90 195 397)">L=50</text>
<text x="288" y="400" transform="rotate(-90 288 400)">L=35</text>
<text x="318" y="397" transform="rotate(-90 318 397)">L=55</text>
<text x="329" y="397" transform="rotate(-90 329 397)">L=50</text>
<text x="236" y="410">30X45</text>
<text x="422" y="410">PORTICO 4</text>
<text x="292" y="423" transform="rotate(-90 292 423)">L=35</text>
<text x="200" y="426" transform="rotate(-90 200 426)">L=50</text>
<text x="225" y="426" transform="rotate(-90 225 426)">L=50</text>
<text x="274" y="427" transform="rotate(-90 274 427)">L=50</text>
<text x="288" y="431" transform="rotate(-90 288 431)">L=75</text>
<text x="303" y="427" transform="rotate(-90 303 427)">L=55</text>
<text x="318" y="426" transform="rotate(-90 318 426)">L=50</text>
<text x="329" y="429" transform="rotate(-90 329 429)">L=65</text>
<text x="389" y="428" transform="rotate(-90 389 428)">L=79</text>
<text x="195" y="435" transform="rotate(-90 195 435)">L=95</text>
<text x="223" y="432" transform="rotate(-90 223 432)">L=80</text>
<text x="286" y="445" transform="rotate(-90 286 445)">L=140</text>
<text x="357" y="465" transform="rotate(-90 357 465)">MF = 1926</text>
<text x="190" y="474" transform="rotate(-90 190 474)">L=145</text>
<text x="286" y="475" transform="rotate(-90 286 475)">L=140</text>
<text x="309" y="475" transform="rotate(-90 309 475)">L=140</text>
<text x="389" y="475" transform="rotate(-90 389 475)">L=140</text>
<text x="225" y="483" transform="rotate(-90 225 483)">L=100</text>
<text x="273" y="483" transform="rotate(-90 273 483)">L=100</text>
<text x="376" y="484" transform="rotate(-90 376 484)">L=95</text>
<text x="323" y="506">30X45</text>
<text x="422" y="506">PORTICO 3</text>
<text x="225" y="533" transform="rotate(-90 225 533)">L=100</text>
<text x="273" y="528" transform="rotate(-90 273 528)">L=80</text>
<text x="376" y="528" transform="rotate(-90 376 528)">L=80</text>
<text x="190" y="542" transform="rotate(-90 190 542)">L=145</text>
<text x="286" y="542" transform="rotate(-90 286 542)">L=145</text>
<text x="309" y="548" transform="rotate(-90 309 548)">L=175</text>
<text x="389" y="548" transform="rotate(-90 389 548)">L=175</text>
<text x="286" y="563" transform="rotate(-90 286 563)">L=175</text>
<text x="357" y="560" transform="rotate(-90 357 560)">MF = 1206</text>
<text x="389" y="564" transform="rotate(-90 389 564)">L=170</text>
<text x="225" y="578" transform="rotate(-90 225 578)">L=100</text>
<text x="328" y="578" transform="rotate(-90 328 578)">L=100</text>
<text x="225" y="626" transform="rotate(-90 225 626)">L=95</text>
<text x="328" y="626" transform="rotate(-90 328 626)">L=95</text>
<text x="286" y="637" transform="rotate(-90 286 637)">L=145</text>
<text x="389" y="637" transform="rotate(-90 389 637)">L=145</text>
<text x="564" y="653">ACERO LIMITE ELASTICO</text>
<text x="357" y="655" transform="rotate(-90 357 655)">MF = 1825</text>
<text x="238" y="682" transform="rotate(-90 238 682)">L=79</text>
<text x="296" y="721" transform="rotate(-90 296 721)">PORTICO 8</text>
</g>
<g font-size="4.4" fill="#ff0">
<text x="284" y="363" transform="rotate(-90 284 363)">V=805</text>
<text x="279" y="386" transform="rotate(-90 279 386)">L=110</text>
<text x="275" y="398" transform="rotate(-90 275 398)">L=50</text>
<text x="285" y="396" transform="rotate(-90 285 396)">L=55</text>
<text x="279" y="426" transform="rotate(-90 279 426)">L=50</text>
<text x="275" y="435" transform="rotate(-90 275 435)">L=95</text>
</g>
<g font-size="4" fill="#ff0">
<text x="220" y="364" transform="rotate(-90 220 364)">V=1458</text>
<text x="220" y="406" transform="rotate(-90 220 406)">V=1528</text>
<text x="237" y="420" transform="rotate(-90 237 420)">V=2129</text>
<text x="354" y="420" transform="rotate(-90 354 420)">V=2303</text>
<text x="354" y="502" transform="rotate(-90 354 502)">V=2551</text>
<text x="354" y="516" transform="rotate(-90 354 516)">V=2102</text>
<text x="354" y="597" transform="rotate(-90 354 597)">V=2344</text>
<text x="354" y="611" transform="rotate(-90 354 611)">V=2619</text>
<text x="354" y="693" transform="rotate(-90 354 693)">V=1738</text>
</g>
</svg>
